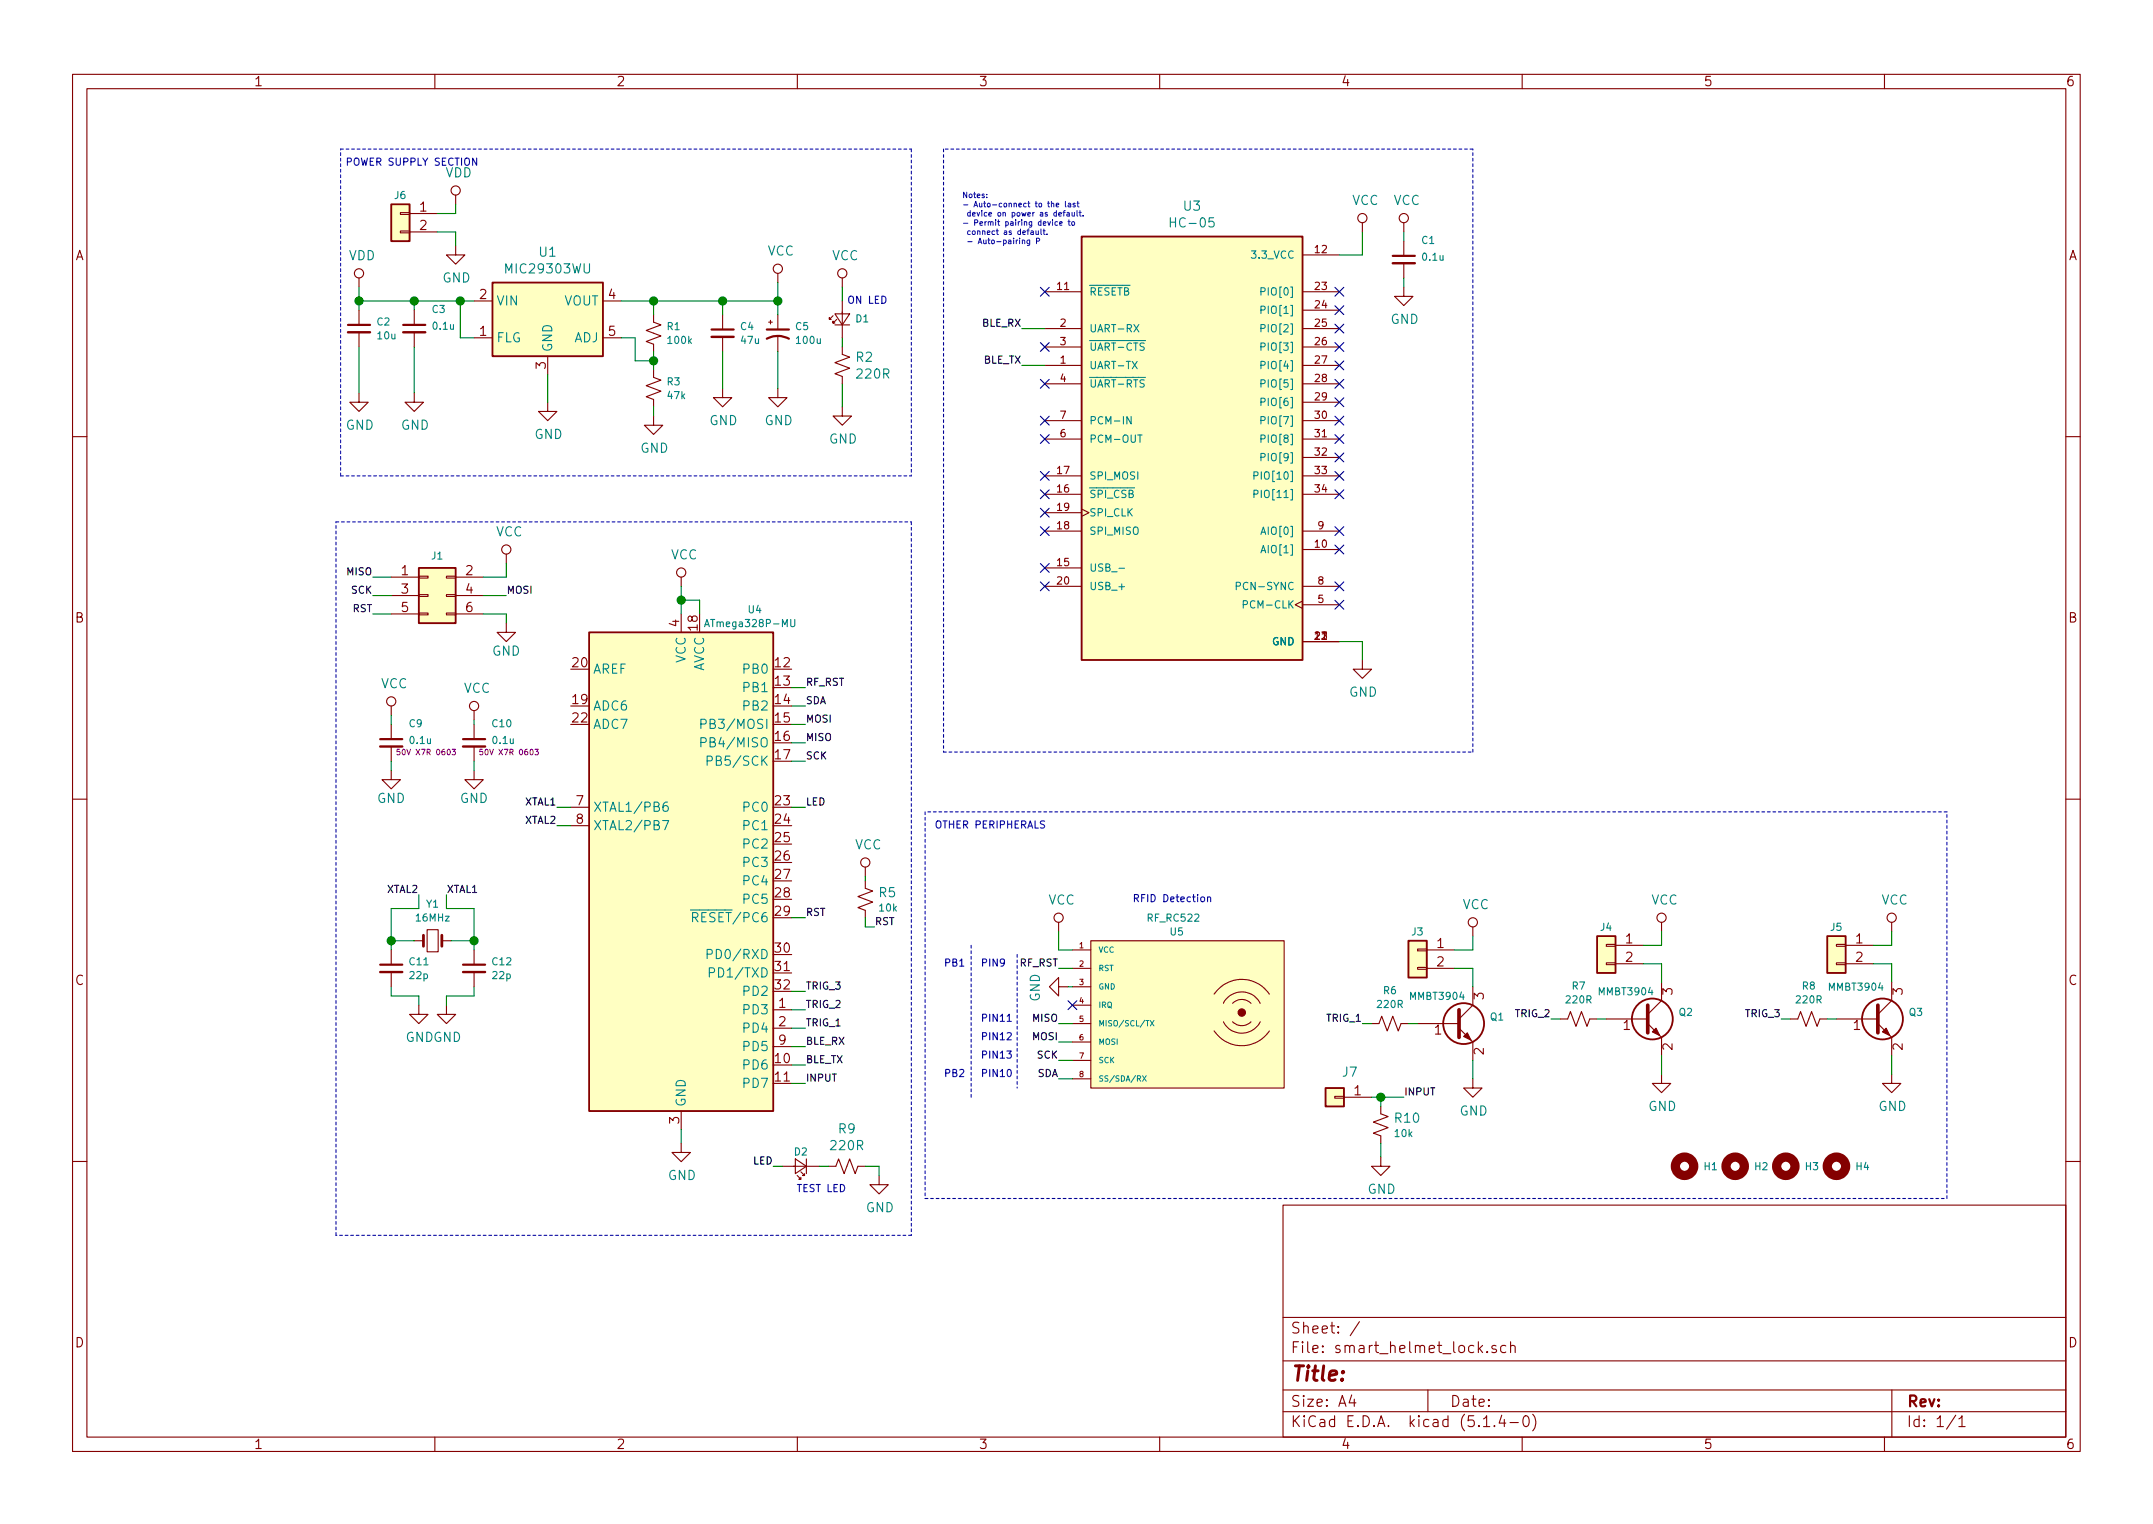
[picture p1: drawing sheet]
<svg xmlns="http://www.w3.org/2000/svg" width="297mm" height="210mm" viewBox="0 0 297 210" stroke-linecap="round" stroke-linejoin="round" font-family="sans-serif">
<g fill="none" stroke="#840000" stroke-width=".15">
<path d="M10 10.3h277v189.9h-277zM12 12.2h273v186.1h-273zM60 10.3v1.9M110 10.3v1.9M160 10.3v1.9M210 10.3v1.9M260 10.3v1.9M49.5 38.3v1.3M55.2 31.9h1.3v.2h-1.3zM55.2 29.3h1.3v.3h-1.3zM56.5 29.5h3.8M56.5 32h3.8"/>
<path d="M62.9 33.9v1.3h1.2l-1.2 1.2-1.3-1.2h1.3M62.9 26.9v1.3M107.3 37.7v1.3M116.2 38.3v1.3M179.7 35.2h5.1M188 30.7v1.3M193.7 39.6v1.3h1.2l-1.2 1.3-1.3-1.3h1.3M193.7 30.7v1.3M193.7 33.3v2M193.7 36.3v2M49.5 54.2v1.3h1.3l-1.3 1.3-1.2-1.3h1.2M49.5 42.8v2"/>
<path d="M49.5 45.8v2.1M57.1 54.2v1.3h1.3l-1.3 1.3-1.2-1.3h1.2M57.1 42.8v2M57.1 45.8v2.1M65.4 46.6h2.5M65.4 41.5h2.5M75.6 55.5v1.3h1.2l-1.2 1.2-1.3-1.2h1.3M75.6 49.1v2.6M83.2 46.6h2.5M83.2 41.5h2.5M90.2 43.4v1l1 .4-2 .8 2 .7-2 .8 1 .4v1M90.2 51v1.1l1 .3-2 .8 2 .8-2 .7 1 .4v1"/>
<path d="M90.2 57.4v1.3h1.2l-1.2 1.2-1.3-1.2h1.3M99.7 53.6v1.3h1.3l-1.3 1.2-1.3-1.2h1.3M99.7 43.4v2.1M99.7 46.5v2M106 44.4h.6M106.3 44.2v.5M107.3 53.6v1.3h1.3l-1.3 1.2-1.3-1.2h1.3M107.3 43.4v2.1M107.3 46.5v2M114.9 43.6l-.5 .5v-.3v.3h.3M115.2 43.3h2l-1 1.5zM115.2 44.8h2"/>
<path d="M115.4 44.1l-.5 .5v-.3v.3h.3M116.2 56.1v1.3h1.3l-1.3 1.3-1.3-1.3h1.3M116.2 47.9v1l1 .4-2 .7 2 .8-2 .8 1 .3v1.1M116.2 41.5v5.1M144.1 50.4h5.1M144.1 40.3h5.1M144.1 45.3h5.1M144.1 47.9h5.1M144.1 53h5.1M144.1 58h5.1M179.7 50.4h5.1M179.7 40.3h5.1"/>
<path d="M179.7 45.3h5.1M179.7 42.8h5.1M179.7 47.9h5.1M179.7 53h5.1M179.7 55.5h5.1M179.7 58h5.1M10 60.2h2M54 79.6h3.8M57.8 79.5h1.3v.3h-1.3zM61.6 79.5h1.3v.3h-1.3zM62.9 79.6h3.8M69.8 76.4v1.3"/>
<path d="M94 79.6v1.3M144.1 78.4h5.1M144.1 68.2h5.1M144.1 65.7h5.1M144.1 73.3h5.1M144.1 70.7h5.1M144.1 60.6h5.1M149.2 70.2l1 .5-1 .5M179.7 75.8h5.1M179.7 68.2h5.1M179.7 65.7h5.1M179.7 73.3h5.1"/>
<path d="M179.7 60.6h5.1M179.7 63.1h5.1M285 60.2h2M54 97.4v1.3M54 99.9v2.1M54 82.2h3.8M54 84.7h3.8M57.8 84.6h1.3v.2h-1.3zM57.8 82h1.3v.3h-1.3zM61.6 84.6h1.3v.2h-1.3zM61.6 82h1.3v.3h-1.3zM62.9 82.2h3.8"/>
<path d="M62.9 84.7h3.8M65.4 98v1.3M65.4 99.9v2.1M69.8 86v1.2h1.3l-1.3 1.3-1.2-1.3h1.2M94 84.7v2.5M144.1 80.9h5.1M179.7 82.9l-1 .5 1 .5M179.7 88.5h5.1M179.7 80.9h5.1M179.7 83.4h5.1M188 91.1v1.2h1.2l-1.2 1.3-1.3-1.3h1.3M10 110.3h2"/>
<path d="M54 106.3v1.3h1.2l-1.2 1.2-1.3-1.2h1.3M54 103v2M65.4 106.3v1.3h1.3l-1.3 1.2-1.3-1.2h1.3M65.4 103v2M78.7 111.4h2.6M78.7 113.9h2.6M119.4 119.6v1.3M285 110.3h2M54 131.1v2M54 134.1v2M57.1 129.8h1.3M57.8 138.7v1.2h1.3l-1.3 1.3-1.3-1.3h1.3"/>
<path d="M58.9 128.3h1.6v3h-1.6zM61 129.8h1.2M61.6 138.7v1.2h1.3l-1.3 1.3-1.3-1.3h1.3M65.4 131.1v2M65.4 134.1v2M106.7 139.3h2.5M119.4 121.5v1l1 .4-2 .8 2 .8-2 .7 1 .4v1M146 136.1v-1.2l-1.2 1.2 1.2 1.3v-1.3h1.3M146 127.2v1.3M148 131.1h2.5M148 133.6h2.5M148 136.1h2.5"/>
<path d="M148 138.7h2.5M150.5 129.8h26.7v20.3h-26.7zM167.5 137.2a4.6 4.6 0 0 1 7.6 0M168.8 138.4a2.83 2.83 0 0 1 2.5-1.6 2.83 2.83 0 0 1 2.6 1.6M170.1 138.4a1.78 1.78 0 0 1 2.5 0M195.6 133.5h1.2v.2h-1.2zM195.6 130.9h1.2v.3h-1.2zM196.8 131.1h3.9M196.8 133.6h3.9M203.2 127.9v1.3M203.2 136.1v2.6l-1.9 1.9M221.6 132.8h1.3v.3h-1.3z"/>
<path d="M221.6 130.3h1.3v.3h-1.3zM222.9 130.4h3.8M222.9 133h3.8M229.2 135.5v2.5l-1.9 1.9M229.2 127.2v1.3M253.4 132.8h1.2v.3h-1.2zM253.4 130.3h1.2v.3h-1.2zM254.6 130.4h3.8M254.6 133h3.8M261 127.2v1.3M261 135.5v2.5l-1.9 1.9M94 157.7v1.3h1.2l-1.2 1.3-1.3-1.3h1.3"/>
<path d="M94 153.3v2.5M106.7 141.9h2.5M106.7 144.4h2.5M109.7 159.9l1.6 1-1.6 1zM111.3 159.9v2M148 141.2h2.5M148 143.8h2.5M148 146.3h2.5M148 148.8h2.5M167.5 142.2a4.6 4.6 0 0 0 7.6 0M168.8 141a2.83 2.83 0 0 0 2.5 1.5 2.83 2.83 0 0 0 2.6-1.5M170.1 141a1.78 1.78 0 0 0 2.5 0"/>
<path d="M184.1 151.3h1.3v.2h-1.3zM185.4 151.4h3.8M189.2 141.2h1l.4-1 .8 2 .8-2 .7 2 .4-1h1M190.5 159.6v1.3h1.3l-1.3 1.3-1.3-1.3h1.3M190.5 152.6v1.1l1 .3-2 .8 2 .8-2 .7 1 .4v1M195.6 141.2h5.7M201.3 141.9l1.9 1.9v2.5M203.2 148.8v1.3h1.3l-1.3 1.3-1.3-1.3h1.3M215.3 140.6h1l.4-1 .7 2 .8-2 .7 2 .4-1h1M221.6 140.6h5.7M227.3 141.2l1.9 1.9v2.6M229.2 148.2v1.3h1.3l-1.3 1.2-1.2-1.2h1.2"/>
<path d="M247 140.6h1l.4-1 .8 2 .7-2 .8 2 .4-1h1M253.4 140.6h5.7M259.1 141.2l1.9 1.9v2.6M261 148.2v1.3h1.3l-1.3 1.2-1.3-1.2h1.3M10 160.2h2M107.9 160.9h5.1M110 162.2l.5 .5h-.3h.3v-.3M110.5 161.7l.5 .5h-.3h.3v-.3M114.3 160.9h1l.4-1 .8 2 .7-2 .8 2 .4-1h1M121.3 162.2v1.2h1.3l-1.3 1.3-1.3-1.3h1.3M177 166.3h108v32h-108zM285 160.2h2"/>
<path d="M60 198.3v1.9M110 198.3v1.9M160 198.3v1.9M177 194.8h108M177 191.8h108M177 187.8h108M177 181.8h108M186.5 192.5l-.4 1h1M186.8 193v1M187.6 182.3l-1.3 2M197 191.8v3M204.1 186l.4 .6"/>
<path d="M204.5 185.6l-.5 .6M204.7 196.8h.8M205.2 186.5h.1l-.1 .1-.1-.1h.1v.1M206.2 196.7v.1l-.1-.1h.1v.1M206.4 185.7a.37 .37 0 0 0-.6 .1v.1a.54 .54 0 0 0 .6 .3l.1 .1-.1 .2-.2 .1-.4-.1M207.2 195.2l-.4 1.1h.9M207.5 195.8v1M207.7 185.7l-.4-.1-.3 .3 .1 .6 .2 .1 .4-.1M208.3 196.3h1.2M208.4 185.7a.38 .38 0 0 1 .6 .1v.8M208.4 185.1v1.5M210 198.3v1.9"/>
<path d="M210.3 195.4a.36 .36 0 0 1 .6 .2 .77 .77 0 0 1-.4 1.2 1 1 0 0 1-.2-1.4zM211.5 195.1a1.71 1.71 0 0 1 0 2.3M260 198.3v1.9M261 191.8v6.5M269.8 195.2l-1.2 2M270.3 195.8l.3-.3 .1-.2v1.5M270.3 196.8h.8"/>
<circle cx="49.5" cy="37.7" r=".63"/>
<circle cx="62.9" cy="26.3" r=".63"/>
<circle cx="107.3" cy="37.1" r=".63"/>
<circle cx="116.2" cy="37.7" r=".63"/>
<circle cx="188" cy="30.1" r=".63"/>
<circle cx="193.7" cy="30.1" r=".63"/>
<circle cx="69.8" cy="75.8" r=".63"/>
<circle cx="94" cy="79" r=".63"/>
<circle cx="54" cy="96.8" r=".63"/>
<circle cx="65.4" cy="97.4" r=".63"/>
<circle cx="119.4" cy="119" r=".63"/>
<circle cx="146" cy="126.6" r=".63"/>
<circle cx="203.2" cy="127.2" r=".63"/>
<circle cx="229.2" cy="126.6" r=".63"/>
<circle cx="261" cy="126.6" r=".63"/>
</g>
<g fill="#ffffc2" stroke="#ffffc2" stroke-width=".14">
<path d="M81.3 87.2h25.4v66.1h-25.4z"/>
<path d="M252.1 129.2h2.5v5h-2.5z"/>
<path d="M150.5 129.8h26.7v20.3h-26.7z"/>
<path d="M220.3 129.2h2.6v5h-2.6z"/>
<path d="M194.3 129.8h2.5v5.1h-2.5z"/>
<path d="M67.9 39h15.3v10.1h-15.3z"/>
<path d="M57.8 78.4h5.1v7.6h-5.1z"/>
<path d="M149.2 32.6h30.5v58.5h-30.5z"/>
<path d="M182.9 150.1h2.5v2.5h-2.5z"/>
<path d="M54 28.2h2.5v5.1h-2.5z"/>
</g>
<g fill="none" stroke="#840000" stroke-width=".25">
<path d="M54 28.2h2.5v5.1h-2.5zM67.9 39h15.3v10.1h-15.3zM149.2 32.6h30.5v58.5h-30.5zM57.8 78.4h5.1v7.6h-5.1zM81.3 87.2h25.4v66.1h-25.4zM194.3 129.8h2.5v5.1h-2.5zM220.3 129.2h2.6v5h-2.6zM252.1 129.2h2.5v5h-2.5zM182.9 150.1h2.5v2.5h-2.5z"/>
<circle cx="201.9" cy="141.2" r="2.82"/>
<circle cx="228" cy="140.6" r="2.82"/>
<circle cx="259.7" cy="140.6" r="2.82"/>
</g>
<g fill="none" stroke="#008484" stroke-width=".15">
<path d="M156.1 57.5v1l-.6-1v1M156.2 49.9l.7 1M156.4 44.8l.7 1M156.9 49.9l-.7 1M157.1 47h.9M157.1 52.1h.9M157.1 44.8l-.7 1M157.9 47.4l-.4-.1-.2 .1v.3l.5 .2 .1 .2-.2 .2h-.4M157.9 52.4h-.4l-.2 .1v.3l.5 .2 .1 .2-.2 .2h-.4M174 40.2h.4l.1-.2v-.2l-.5-.1v1M174 42.8l.4-.1 .1-.1v-.3l-.5-.1v1.1M174 45.3h.4l.1-.2v-.2l-.5-.1v1"/>
<path d="M174 47.8h.4l.1-.2v-.2l-.5-.1v1M174 50.4l.4-.1 .1-.1v-.3h-.5v1M174 52.9h.4l.1-.2v-.2l-.5-.1v1M174 55.5l.4-.1 .1-.1v-.3l-.5-.1v1.1M174 58h.4l.1-.2v-.2l-.5-.1v1M154.4 78.4h.7M157 60h.6M173 65.6h.5v-.4l-.5-.1v1M173 68.2l.5-.1v-.4l-.5-.1v1.1M174 76.3l.3-1 .3 1M174 60.5h.4l.1-.2v-.2l-.5-.1v1M174 63.1l.4-.1 .1-.1v-.3h-.5v1"/>
<path d="M174 73.7l.3-1 .3 1M96.7 99.9h.5l.2-.1v-.4l-.2-.2h-.5v1.3M97.2 86.5l.3-1 .4 1M97.3 86.2h.5M109.1 85.5v.8l.2 .2h.1l.3-.2v-.8M170.6 80.9l.4-.1 .1-.1v-.3l-.5-.1v1.1M171.5 83.4h.5l.1-.2v-.2l-.6-.1v1M91.4 113.2h.9l-.6 1.3M92.1 110.7a.54 .54 0 0 0-.6 .5v.5l.2 .2h.4l.1-.2v-.3a.4 .4 0 0 0-.7-.1v.1M96.7 102.4h.5l.2-.1v-.4l-.2-.1h-.5v1.2M97.6 105l.6-.1 .1-.2-.1-.3-.2-.1h-.4v1.3M95.2 125.5h1.3"/>
<path d="M95.6 126.6l.6-.1a.34 .34 0 0 0 .1-.3 .34 .34 0 0 0-.3-.3h-.4v1.3M95.9 126.6l.4 .6M97.6 131.6h.6l.1-.2-.1-.3-.2-.1h-.4v1.3M97.9 134.2l.6-.1 .1-.1-.1-.4-.2-.1h-.4v1.3"/>
</g>
<path d="M192.2 36.3h3M48 45.8h3.1M55.6 45.8h3.1M98.2 46.5h3M52.5 103h3M63.9 103h3M52.5 134.1h3M63.9 134.1h3" fill="none" stroke="#840000" stroke-width=".33"/>
<path d="M192.2 35.3h3M48 44.8h3.1M55.6 44.8h3.1M98.2 45.5h3M105.8 46.7a3.2 3.2 0 0 1 3 0M105.8 45.5h3M52.5 102h3M63.9 102h3M52.5 133.1h3M63.9 133.1h3" fill="none" stroke="#840000" stroke-width=".3"/>
<path d="M201.3 139.3v3.8M227.3 138.7v3.8M259.1 138.7v3.8" fill="none" stroke="#840000" stroke-width=".51"/>
<g fill="#840000" stroke="#840000" stroke-width=".15">
<path d="M228.5 141.9l.5 1-1-.5z"/>
<path d="M259.7 142.4l.5-.5 .5 1z"/>
<path d="M201.9 143l.5-.5 .5 1z"/>
<circle cx="171.3" cy="139.7" r=".51"/>
</g>
<path d="M157.6 148.4l.5 .8M158.1 148.4l-.5 .8M158.7 140.8l.5 .7M159.2 140.8l-.5 .7" fill="none" stroke="#008484" stroke-width=".14"/>
<path d="M55.1 103.4h-.3v.3h.3l.1 .3-.2 .1h-.2M62.4 103.4h.4l-.2 .3h.2v.4h-.1h-.3M66.6 103.4h-.4v.3h.3l.1 .3-.1 .1h-.3M73.8 103.4h.5l-.3 .3h.2v.4h-.1h-.3" fill="none" stroke="#840084" stroke-width=".14"/>
<g fill="none" stroke="#840000" stroke-width="1.3">
<circle cx="232.4" cy="160.9" r="1.27"/>
<circle cx="239.4" cy="160.9" r="1.27"/>
<circle cx="246.4" cy="160.9" r="1.27"/>
<circle cx="253.4" cy="160.9" r="1.27"/>
</g>
<path d="M58.4 129v1.6M61 129v1.6" fill="none" stroke="#840000" stroke-width=".38"/>
<g fill="none" stroke="#0000c2" stroke-width=".15" stroke-dasharray=".4 .4">
<path d="M47 20.6h78.7M125.7 20.6v45.1M130.2 20.6v83.2M203.2 20.6h-73M46.4 72h79.3M47 65.7v-45.1M47 65.7h78.7M125.7 72v98.4M127.6 112v53.3M130.2 103.8h73M203.2 103.8v-83.2M268.6 112h-141"/>
<path d="M134 130.4v21M140.3 131.7v18.4M46.4 170.4v-98.4M125.7 170.4h-79.3M127.6 165.3h141M268.6 165.3v-53.3"/>
</g>
<g fill="none" stroke="#008400" stroke-width=".15">
<path d="M49.5 39.6v3.2M60.3 32h2.6v1.9M62.9 28.2v1.3h-2.6M107.3 39v4.4M116.2 39.6v1.9M188 32v3.2h-3.2M193.7 32v1.3M193.7 38.3v1.3M49.5 41.5h15.9M49.5 47.9v6.3M57.1 41.5v1.3M57.1 47.9v6.3"/>
<path d="M63.5 41.5v5.1h1.9M75.6 51.7v3.8M85.7 46.6h1.9v3.2h2.6M85.7 41.5h21.6M90.2 41.5v1.9M90.2 48.5v2.5M90.2 56.1v1.3M99.7 41.5v1.9M99.7 48.5v5.1M107.3 48.5v5.1M116.2 46.6v1.3M116.2 53v3.1"/>
<path d="M141 45.3h3.1M141 50.4h3.1M51.4 79.6h2.6M69.8 77.7v1.9h-3.1M51.4 82.2h2.6M51.4 84.7h2.6M54 98.7v1.2M65.4 99.3v.6M66.7 84.7h3.1v1.3M66.7 82.2h3.1M94 80.9v3.8M94 82.8h2.5v1.9"/>
<path d="M109.2 94.9h1.9M109.2 97.4h1.9M109.2 99.9h1.9M184.8 88.5h3.2v2.6M54 105v1.3M65.4 105v1.3M76.8 113.9h1.9M76.8 111.4h1.9M109.2 111.4h1.9M109.2 102.5h1.9M109.2 105h1.9M54 136.1v1.3h3.8v1.3"/>
<path d="M54 129.8h3.1M57.8 123.4v1.9h-3.8v5.8M61.6 123.4v1.9h3.8v5.8M62.2 129.8h3.2M65.4 136.1v1.3h-3.8v1.3M109.2 126.6h1.9M109.2 139.3h1.9M109.2 136.8h1.9M119.4 126.6v1.3h1.2M119.4 120.9v.6M146 128.5v2.6h2M146 133.6h2"/>
<path d="M147.3 136.1h.7M200.7 133.6h2.5v2.5M203.2 129.2v1.9h-2.5M226.7 133h2.5v2.5M229.2 128.5v1.9h-2.5M258.4 133h2.6v2.5M261 128.5v1.9h-2.6M94 155.8v1.9M109.2 146.9h1.9M109.2 144.4h1.9M109.2 141.9h1.9M109.2 149.5h1.9"/>
<path d="M146 146.3h2M146 143.8h2M146 141.2h2M146 148.8h2M188 141.2h1.2M189.2 151.4h4.5M190.5 151.4v1.2M190.5 157.7v1.9M194.3 141.2h1.3M203.2 146.3v2.5M214 140.6h1.3M220.3 140.6h1.3"/>
<path d="M229.2 145.7v2.5M245.7 140.6h1.3M252.1 140.6h1.3M261 145.7v2.5M106.7 160.9h1.2M113 160.9h1.3M119.4 160.9h1.9v1.3"/>
</g>
<path d="M65.8 21.8v1l-.6-1v1M165.7 123.8l.2-.1 .2 .1 .1 .4-.1 .2h-.2l-.2-.1zM166.6 123.8h.4v.6M166.6 123.7v.7M139 142.5h.3h.2v.2l-.6 .8h.6M139 140.9h.5M139 147.6l.2-.1a.53 .53 0 0 1 .3 .5 .53 .53 0 0 1-.3 .5l-.2-.2z" fill="none" stroke="#0000c2" stroke-width=".15"/>
<g fill="none" stroke="#0000c2" stroke-width=".14">
<path d="M136.1 27.2v.1M136.1 26.8v.1M140.7 32.9h.1M141 33.2l.2-.1 .2 .1v.4M141 33.1v.5M142.1 33.1v.6l-.1 .2h-.3M142.1 33.2l-.3-.1-.1 .2 .1 .3h.3M142.2 31.9l.2-.1 .2 .1v.5M142.6 32l-.4 .2v.1h.4M142.9 31.8l.1 .5h.3M143 33.3l.4-.1v-.3h-.4v.7M143.3 31.8v.6"/>
<path d="M143.6 31.6v.7l.1 .1M143.9 31.8h.3M144 31.6v.7l.2 .1M144.4 32.3v.1M144.6 30.6l.1 .5 .2-.5M145.1 28.1h.3v.4M145.1 27.8v.7M145.2 30.6v.5M145.7 28.3l.4-.1-.1-.1-.2-.1-.1 .1v.4h.3M145.9 30.6h-.2l-.2 .1 .1 .4h.3M146.1 29.6l.4-.1-.1-.1-.2-.1-.1 .1v.4h.3M146.2 30.8h.4l-.1-.2h-.3v.4l.1 .1h.2"/>
<path d="M146.7 29.3h.3M147 29.1l-.2 .1v.6M147 27.8v.6l.1 .1M147.2 29.4l.2-.1 .1 .1v.4h-.2l-.1-.1v-.1l.3-.1M147.3 30.6h.4M147.4 28.1l.2-.1 .1 .1v.4M147.5 30.3v.7l.2 .1M147.7 28.2l-.4 .2 .1 .1h.3M147.9 29.3v.5l.3-.1M147.9 30.7l.1-.1 .2 .1v.4h-.3zM148.2 29.3v.5M148.3 28.1l-.1-.1-.2 .1 .1 .2h.2v.2h-.3"/>
<path d="M148.6 29.1v.6l.1 .1M148.6 28h.3M148.7 27.8v.6l.2 .1M148.9 29.3h.3M149 29.1v.6l.2 .1M149.4 29.7v.1"/>
</g>
<g fill="#008400" stroke="#008400" stroke-width=".25">
<circle cx="57.2" cy="41.5" r=".51"/>
<circle cx="94" cy="82.8" r=".51"/>
<circle cx="107.3" cy="41.5" r=".51"/>
<circle cx="99.7" cy="41.5" r=".51"/>
<circle cx="90.2" cy="41.5" r=".51"/>
<circle cx="90.2" cy="49.8" r=".51"/>
<circle cx="63.5" cy="41.5" r=".51"/>
<circle cx="190.5" cy="151.4" r=".51"/>
<circle cx="65.4" cy="129.8" r=".51"/>
<circle cx="49.5" cy="41.5" r=".51"/>
<circle cx="54" cy="129.8" r=".51"/>
</g>
<g fill="none" stroke="#000084" stroke-width=".15">
<path d="M143.5 39.6l1.3 1.3M144.8 39.6l-1.3 1.3M184.2 39.6l1.2 1.3M185.4 39.6l-1.2 1.3M143.5 60l1.3 1.2M143.5 57.4l1.3 1.2M143.5 47.3l1.3 1.2M143.5 52.3l1.3 1.3M144.8 60l-1.3 1.2M144.8 57.4l-1.3 1.2M144.8 47.3l-1.3 1.2M144.8 52.3l-1.3 1.3"/>
<path d="M184.2 42.2l1.2 1.2M184.2 44.7l1.2 1.2M184.2 47.3l1.2 1.2M184.2 49.8l1.2 1.2M184.2 52.3l1.2 1.3M184.2 54.9l1.2 1.2M184.2 57.4l1.2 1.2M184.2 60l1.2 1.2M185.4 42.2l-1.2 1.2M185.4 44.7l-1.2 1.2M185.4 47.3l-1.2 1.2M185.4 49.8l-1.2 1.2"/>
<path d="M185.4 52.3l-1.2 1.3M185.4 54.9l-1.2 1.2M185.4 57.4l-1.2 1.2M185.4 60l-1.2 1.2M143.5 77.7l1.3 1.3M143.5 72.7l1.3 1.2M143.5 70.1l1.3 1.2M143.5 67.6l1.3 1.2M143.5 65l1.3 1.3M144.8 77.7l-1.3 1.3M144.8 72.7l-1.3 1.2M144.8 70.1l-1.3 1.2"/>
<path d="M144.8 67.6l-1.3 1.2M144.8 65l-1.3 1.3M184.2 75.2l1.2 1.2M184.2 72.7l1.2 1.2M184.2 67.6l1.2 1.2M184.2 65l1.2 1.3M184.2 62.5l1.2 1.2M185.4 75.2l-1.2 1.2M185.4 72.7l-1.2 1.2M185.4 67.6l-1.2 1.2M185.4 65l-1.2 1.3M185.4 62.5l-1.2 1.2"/>
<path d="M143.5 80.3l1.3 1.2M144.8 80.3l-1.3 1.2M184.2 80.3l1.2 1.2M184.2 82.8l1.2 1.2M185.4 80.3l-1.2 1.2M185.4 82.8l-1.2 1.2M147.3 138.1l1.3 1.2M148.6 138.1l-1.3 1.2"/>
</g>
<text font-size="2.8" fill="#840000" x="178" y="190.5">Title:</text>
<g font-size="2.1" fill="#840000">
<text x="178" y="184">Sheet: /</text>
<text x="178" y="186.7">File: smart_helmet_lock.sch</text>
<text x="178" y="196.9">KiCad E.D.A. kicad (5.1.4-0)</text>
<text x="178" y="194.1">Size: A4</text>
<text x="200" y="194.1">Date:</text>
<text x="263" y="194.1">Rev:</text>
<text x="263" y="196.9">Id: 1/1</text>
</g>
<g font-size="1.8" fill="#840000">
<text x="35" y="11.9">1</text>
<text x="85" y="11.9">2</text>
<text x="135" y="11.9">3</text>
<text x="185" y="11.9">4</text>
<text x="235" y="11.9">5</text>
<text x="285" y="11.9">6</text>
<text x="57.9" y="29.2">1</text>
<text x="10.4" y="35.9">A</text>
<text x="57.9" y="31.7">2</text>
<text x="285.4" y="35.9">A</text>
<text x="66.2" y="41.3">2</text>
<text x="84" y="41.3">4</text>
<text x="66.2" y="46.3">1</text>
<text x="84" y="46.3">5</text>
<text x="75.3" y="50.9" transform="rotate(-90 75.3 50.9)">3</text>
<text x="55.4" y="79.4">1</text>
<text x="55.4" y="81.9">3</text>
<text x="64.3" y="79.4">2</text>
<text x="64.3" y="81.9">4</text>
<text x="10.4" y="85.9">B</text>
<text x="55.4" y="84.4">5</text>
<text x="64.3" y="84.4">6</text>
<text x="93.7" y="86.5" transform="rotate(-90 93.7 86.5)">4</text>
<text x="96.3" y="86.9" transform="rotate(-90 96.3 86.9)">18</text>
<text x="285.4" y="85.9">B</text>
<text x="79" y="92.1">20</text>
<text x="107" y="92.1">12</text>
<text x="107" y="94.6">13</text>
<text x="79" y="97.1">19</text>
<text x="79" y="99.7">22</text>
<text x="107" y="97.1">14</text>
<text x="107" y="99.7">15</text>
<text x="107" y="102.2">16</text>
<text x="107" y="104.8">17</text>
<text x="79.5" y="111.1">7</text>
<text x="79.5" y="113.7">8</text>
<text x="107" y="111.1">23</text>
<text x="107" y="113.7">24</text>
<text x="107" y="116.2">25</text>
<text x="107" y="118.7">26</text>
<text x="107" y="121.3">27</text>
<text x="107" y="123.8">28</text>
<text x="107" y="126.4">29</text>
<text x="107" y="131.4">30</text>
<text x="198.3" y="130.8">1</text>
<text x="224.3" y="130.2">1</text>
<text x="256.1" y="130.2">1</text>
<text x="10.4" y="135.9">C</text>
<text x="107" y="134">31</text>
<text x="107" y="136.5">32</text>
<text x="198.3" y="133.3">2</text>
<text x="204.7" y="137.9" transform="rotate(-90 204.7 137.9)">3</text>
<text x="224.3" y="132.7">2</text>
<text x="230.8" y="137.3" transform="rotate(-90 230.8 137.3)">3</text>
<text x="256.1" y="132.7">2</text>
<text x="262.5" y="137.3" transform="rotate(-90 262.5 137.3)">3</text>
<text x="285.4" y="135.9">C</text>
<text x="107.5" y="139.1">1</text>
<text x="107.5" y="141.6">2</text>
<text x="197.9" y="142.7">1</text>
<text x="224" y="142.1">1</text>
<text x="255.7" y="142.1">1</text>
<text x="107" y="146.7">10</text>
<text x="107" y="149.2">11</text>
<text x="107.5" y="144.1">9</text>
<text x="204.7" y="145.5" transform="rotate(-90 204.7 145.5)">2</text>
<text x="230.8" y="144.9" transform="rotate(-90 230.8 144.9)">2</text>
<text x="262.5" y="144.9" transform="rotate(-90 262.5 144.9)">2</text>
<text x="93.7" y="155" transform="rotate(-90 93.7 155)">3</text>
<text x="186.8" y="151.1">1</text>
<text x="10.4" y="185.9">D</text>
<text x="285.4" y="185.9">D</text>
<text x="35" y="199.9">1</text>
<text x="85" y="199.9">2</text>
<text x="135" y="199.9">3</text>
<text x="185" y="199.9">4</text>
<text x="235" y="199.9">5</text>
<text x="285" y="199.9">6</text>
</g>
<g font-size="1.8" fill="#008484">
<text x="61.4" y="24.5">VDD</text>
<text x="163.3" y="29.1">U3</text>
<text x="186.5" y="28.3">VCC</text>
<text x="192.3" y="28.3">VCC</text>
<text x="48.1" y="35.9">VDD</text>
<text x="74.4" y="35.4">U1</text>
<text x="105.9" y="35.3">VCC</text>
<text x="114.8" y="35.9">VCC</text>
<text x="161.9" y="31.4">HC-05</text>
<text x="61" y="39">GND</text>
<text x="70" y="37.7">MIC29303WU</text>
<text x="68.5" y="47.2">FLG</text>
<text x="68.5" y="42.2">VIN</text>
<text x="77.8" y="42.2">VOUT</text>
<text x="79.1" y="47.2">ADJ</text>
<text x="191.8" y="44.7">GND</text>
<text x="76.2" y="48.6" transform="rotate(-90 76.2 48.6)">GND</text>
<text x="118.1" y="49.9">R2</text>
<text x="118.3" y="52.2">220R</text>
<text x="47.7" y="59.3">GND</text>
<text x="55.3" y="59.3">GND</text>
<text x="97.9" y="58.7">GND</text>
<text x="105.5" y="58.7">GND</text>
<text x="73.7" y="60.6">GND</text>
<text x="88.3" y="62.5">GND</text>
<text x="114.4" y="61.2">GND</text>
<text x="68.4" y="74">VCC</text>
<text x="92.6" y="77.2">VCC</text>
<text x="52.6" y="95">VCC</text>
<text x="64" y="95.6">VCC</text>
<text x="67.9" y="90.5">GND</text>
<text x="81.8" y="93">AREF</text>
<text x="94.6" y="91.5" transform="rotate(-90 94.6 91.5)">VCC</text>
<text x="97.2" y="92.8" transform="rotate(-90 97.2 92.8)">AVCC</text>
<text x="102.7" y="93">PB0</text>
<text x="102.7" y="95.5">PB1</text>
<text x="81.8" y="98">ADC6</text>
<text x="81.8" y="100.6">ADC7</text>
<text x="97.7" y="100.6">PB3/MOSI</text>
<text x="102.7" y="98">PB2</text>
<text x="186.1" y="96.1">GND</text>
<text x="97.7" y="103.1">PB4/MISO</text>
<text x="98.5" y="105.7">PB5/SCK</text>
<text x="52" y="110.8">GND</text>
<text x="63.4" y="110.8">GND</text>
<text x="81.8" y="112">XTAL1/PB6</text>
<text x="102.7" y="112">PC0</text>
<text x="81.8" y="114.5">XTAL2/PB7</text>
<text x="102.7" y="114.5">PC1</text>
<text x="102.7" y="117.1">PC2</text>
<text x="102.7" y="119.6">PC3</text>
<text x="118" y="117.2">VCC</text>
<text x="102.7" y="122.2">PC4</text>
<text x="102.7" y="124.7">PC5</text>
<text x="121.3" y="123.8">R5</text>
<text x="144.6" y="124.8">VCC</text>
<text x="201.8" y="125.4">VCC</text>
<text x="227.8" y="124.8">VCC</text>
<text x="259.6" y="124.8">VCC</text>
<text x="96.3" y="127.2">RESET/PC6</text>
<text x="98.5" y="132.3">PD0/RXD</text>
<text x="98.7" y="134.9">PD1/TXD</text>
<text x="102.7" y="137.4">PD2</text>
<text x="56" y="143.8">GNDGND</text>
<text x="102.7" y="139.9">PD3</text>
<text x="102.7" y="142.5">PD4</text>
<text x="143.5" y="138.2" transform="rotate(-90 143.5 138.2)">GND</text>
<text x="102.7" y="147.6">PD6</text>
<text x="102.7" y="145">PD5</text>
<text x="185.3" y="148.6">J7</text>
<text x="94.6" y="152.8" transform="rotate(-90 94.6 152.8)">GND</text>
<text x="102.7" y="150.1">PD7</text>
<text x="192.5" y="154.9">R10</text>
<text x="201.4" y="153.9">GND</text>
<text x="227.4" y="153.3">GND</text>
<text x="259.2" y="153.3">GND</text>
<text x="114.7" y="158.7">220R</text>
<text x="115.7" y="156.4">R9</text>
<text x="92.2" y="162.8">GND</text>
<text x="119.5" y="167.3">GND</text>
<text x="188.7" y="164.7">GND</text>
</g>
<g font-size="1.4" fill="#0000c2">
<text x="47.6" y="22.9">POWER SUPPLY SECTION</text>
<text x="116.8" y="41.9">ON LED</text>
<text x="128.9" y="114.3">OTHER PERIPHERALS</text>
<text x="156.2" y="124.5">RFID Detection</text>
<text x="130.2" y="133.3">PB1</text>
<text x="135.3" y="133.3">PIN9</text>
<text x="135.3" y="141">PIN11</text>
<text x="135.3" y="143.5">PIN12</text>
<text x="130.2" y="148.6">PB2</text>
<text x="135.3" y="146">PIN13</text>
<text x="135.3" y="148.6">PIN10</text>
<text x="109.9" y="164.5">TEST LED</text>
</g>
<g font-size="1.4" fill="#008484">
<text x="54.5" y="27.5">J6</text>
<text x="172.9" y="35.7">3.3_VCC</text>
<text x="196.2" y="33.6">C1</text>
<text x="196.3" y="36">0.1u</text>
<text x="150.2" y="40.8">RESETB</text>
<text x="174.5" y="40.8">PIO[0]</text>
<text x="52" y="44.9">C2</text>
<text x="52.1" y="46.8">10u</text>
<text x="59.7" y="43.2">C3</text>
<text x="59.8" y="45.5">0.1u</text>
<text x="92.1" y="45.5">R1</text>
<text x="92.3" y="47.4">100k</text>
<text x="102.2" y="45.5">C4</text>
<text x="102.3" y="47.4">47u</text>
<text x="109.8" y="45.5">C5</text>
<text x="110" y="47.4">100u</text>
<text x="118.1" y="44.5">D1</text>
<text x="150.2" y="45.8">UART-RX</text>
<text x="174.5" y="43.3">PIO[1]</text>
<text x="174.5" y="45.8">PIO[2]</text>
<text x="92.1" y="53.2">R3</text>
<text x="150.2" y="50.9">UART-TX</text>
<text x="150.2" y="48.4">UART-CTS</text>
<text x="150.2" y="53.5">UART-RTS</text>
<text x="174.5" y="48.4">PIO[3]</text>
<text x="174.5" y="50.9">PIO[4]</text>
<text x="174.5" y="53.5">PIO[5]</text>
<text x="92.2" y="55.1">47k</text>
<text x="150.2" y="58.5">PCM-IN</text>
<text x="174.5" y="56">PIO[6]</text>
<text x="174.5" y="58.5">PIO[7]</text>
<text x="150.2" y="61.1">PCM-OUT</text>
<text x="174.5" y="61.1">PIO[8]</text>
<text x="174.5" y="63.6">PIO[9]</text>
<text x="150.2" y="68.7">SPI_CSB</text>
<text x="150.2" y="66.2">SPI_MOSI</text>
<text x="150.2" y="71.2">SPI_CLK</text>
<text x="173.7" y="66.2">PIO[10]</text>
<text x="173.7" y="68.7">PIO[11]</text>
<text x="59.6" y="77.2">J1</text>
<text x="150.2" y="73.8">SPI_MISO</text>
<text x="174.4" y="76.3">AIO[1]</text>
<text x="174.4" y="73.8">AIO[0]</text>
<text x="150.2" y="78.9">USB_-</text>
<text x="150.2" y="81.4">USB_+</text>
<text x="171.3" y="81.4">PCN-SYNC</text>
<text x="172.2" y="83.9">PCM-CLK</text>
<text x="97.9" y="86.5">ATmega328P-MU</text>
<text x="103.3" y="84.6">U4</text>
<text x="175.5" y="89">GND</text>
<text x="56.5" y="100.3">C9</text>
<text x="68" y="100.3">C10</text>
<text x="56.6" y="102.6">0.1u</text>
<text x="68.1" y="102.6">0.1u</text>
<text x="58.9" y="125.2">Y1</text>
<text x="121.4" y="125.7">10k</text>
<text x="57.5" y="127.1">16MHz</text>
<text x="158.4" y="127.1">RF_RC522</text>
<text x="161.5" y="129.1">U5</text>
<text x="194.8" y="129.1">J3</text>
<text x="220.8" y="128.4">J4</text>
<text x="252.6" y="128.4">J5</text>
<text x="56.5" y="133.2">C11</text>
<text x="56.6" y="135.1">22p</text>
<text x="68" y="133.2">C12</text>
<text x="68" y="135.1">22p</text>
<text x="190.9" y="137.2">R6</text>
<text x="194.7" y="137.9">MMBT3904</text>
<text x="216.9" y="136.5">R7</text>
<text x="220.7" y="137.3">MMBT3904</text>
<text x="248.7" y="136.5">R8</text>
<text x="252.5" y="136.7">MMBT3904</text>
<text x="190.1" y="139.1">220R</text>
<text x="205.6" y="140.8">Q1</text>
<text x="216.2" y="138.4">220R</text>
<text x="231.7" y="140.2">Q2</text>
<text x="247.9" y="138.4">220R</text>
<text x="263.4" y="140.2">Q3</text>
<text x="109.6" y="159.4">D2</text>
<text x="192.5" y="156.9">10k</text>
<text x="235.2" y="161.4">H1</text>
<text x="242.1" y="161.4">H2</text>
<text x="249.1" y="161.4">H3</text>
<text x="256.1" y="161.4">H4</text>
</g>
<g font-size="1.4" fill="#840000">
<text x="181.5" y="34.9">12</text>
<text x="145.9" y="40">11</text>
<text x="181.5" y="40">23</text>
<text x="146.3" y="45.1">2</text>
<text x="146.3" y="47.6">3</text>
<text x="181.5" y="42.5">24</text>
<text x="181.5" y="45.1">25</text>
<text x="181.5" y="47.6">26</text>
<text x="146.3" y="50.2">1</text>
<text x="146.3" y="52.7">4</text>
<text x="181.5" y="50.2">27</text>
<text x="181.5" y="52.7">28</text>
<text x="146.3" y="57.8">7</text>
<text x="181.5" y="55.2">29</text>
<text x="181.5" y="57.8">30</text>
<text x="145.9" y="65.4">17</text>
<text x="146.3" y="60.3">6</text>
<text x="181.5" y="60.3">31</text>
<text x="181.5" y="62.9">32</text>
<text x="181.5" y="65.4">33</text>
<text x="145.9" y="67.9">16</text>
<text x="145.9" y="70.5">19</text>
<text x="181.5" y="67.9">34</text>
<text x="145.9" y="73">18</text>
<text x="181.5" y="75.6">10</text>
<text x="181.9" y="73">9</text>
<text x="145.9" y="78.1">15</text>
<text x="145.9" y="80.6">20</text>
<text x="181.9" y="83.2">5</text>
<text x="181.9" y="80.6">8</text>
<text x="181.5" y="88.3">21</text>
<text x="182.2" y="88.3">2</text>
</g>
<g font-size="1.4">
<text x="135.5" y="45.1">BLE_RX</text>
<text x="135.7" y="50.2">BLE_TX</text>
<text x="47.9" y="79.4">MISO</text>
<text x="48.5" y="81.9">SCK</text>
<text x="69.8" y="81.9">MOSI</text>
<text x="48.7" y="84.4">RST</text>
<text x="111.1" y="94.6">RF_RST</text>
<text x="111.1" y="97.1">SDA</text>
<text x="111.1" y="99.7">MOSI</text>
<text x="111.1" y="102.2">MISO</text>
<text x="111.1" y="104.8">SCK</text>
<text x="72.5" y="113.7">XTAL2</text>
<text x="72.5" y="111.1">XTAL1</text>
<text x="111.1" y="111.1">LED</text>
<text x="53.4" y="123.2">XTAL2</text>
<text x="61.6" y="123.2">XTAL1</text>
<text x="111.1" y="126.4">RST</text>
<text x="120.6" y="127.6">RST</text>
<text x="111.1" y="136.5">TRIG_3</text>
<text x="140.7" y="133.3">RF_RST</text>
<text x="111.1" y="139.1">TRIG_2</text>
<text x="111.1" y="141.6">TRIG_1</text>
<text x="142.5" y="141">MISO</text>
<text x="142.5" y="143.5">MOSI</text>
<text x="183.1" y="141">TRIG_1</text>
<text x="209.2" y="140.3">TRIG_2</text>
<text x="240.9" y="140.3">TRIG_3</text>
<text x="111.1" y="146.7">BLE_TX</text>
<text x="111.1" y="144.1">BLE_RX</text>
<text x="111.1" y="149.2">INPUT</text>
<text x="143.1" y="148.6">SDA</text>
<text x="143.1" y="146">SCK</text>
<text x="193.7" y="151.1">INPUT</text>
<text x="103.9" y="160.6">LED</text>
</g>
<g font-size="1.1" fill="#0000c2">
<text x="132.7" y="27.3">Notes:</text>
<text x="132.7" y="28.6">- Auto-connect to the last</text>
<text x="133" y="29.9">device on power as default.</text>
<text x="132.7" y="31.1">- Permit pairing device to</text>
<text x="133" y="32.4">connect as default.</text>
<text x="133" y="33.7">- Auto-pairing P</text>
</g>
<g font-size="1.1" fill="#840084">
<text x="55.2" y="104.2">50V X7R 0603</text>
<text x="66.7" y="104.2">50V X7R 0603</text>
</g>
<g font-size="1.1" fill="#840000">
<text x="148.9" y="130.8">1</text>
<text x="148.9" y="133.4">2</text>
<text x="148.9" y="135.9">3</text>
<text x="148.9" y="138.4">4</text>
<text x="148.9" y="141">5</text>
<text x="148.9" y="143.5">6</text>
<text x="148.9" y="146.1">7</text>
<text x="148.9" y="148.6">8</text>
</g>
<g font-size="1.1" fill="#008484">
<text x="151.5" y="131.4">VCC</text>
<text x="151.5" y="134">RST</text>
<text x="151.5" y="136.5">GND</text>
<text x="151.5" y="139.1">IRQ</text>
<text x="151.5" y="141.6">MISO/SCL/TX</text>
<text x="151.5" y="144.1">MOSI</text>
<text x="151.5" y="146.7">SCK</text>
<text x="151.5" y="149.2">SS/SDA/RX</text>
</g>
</svg>
